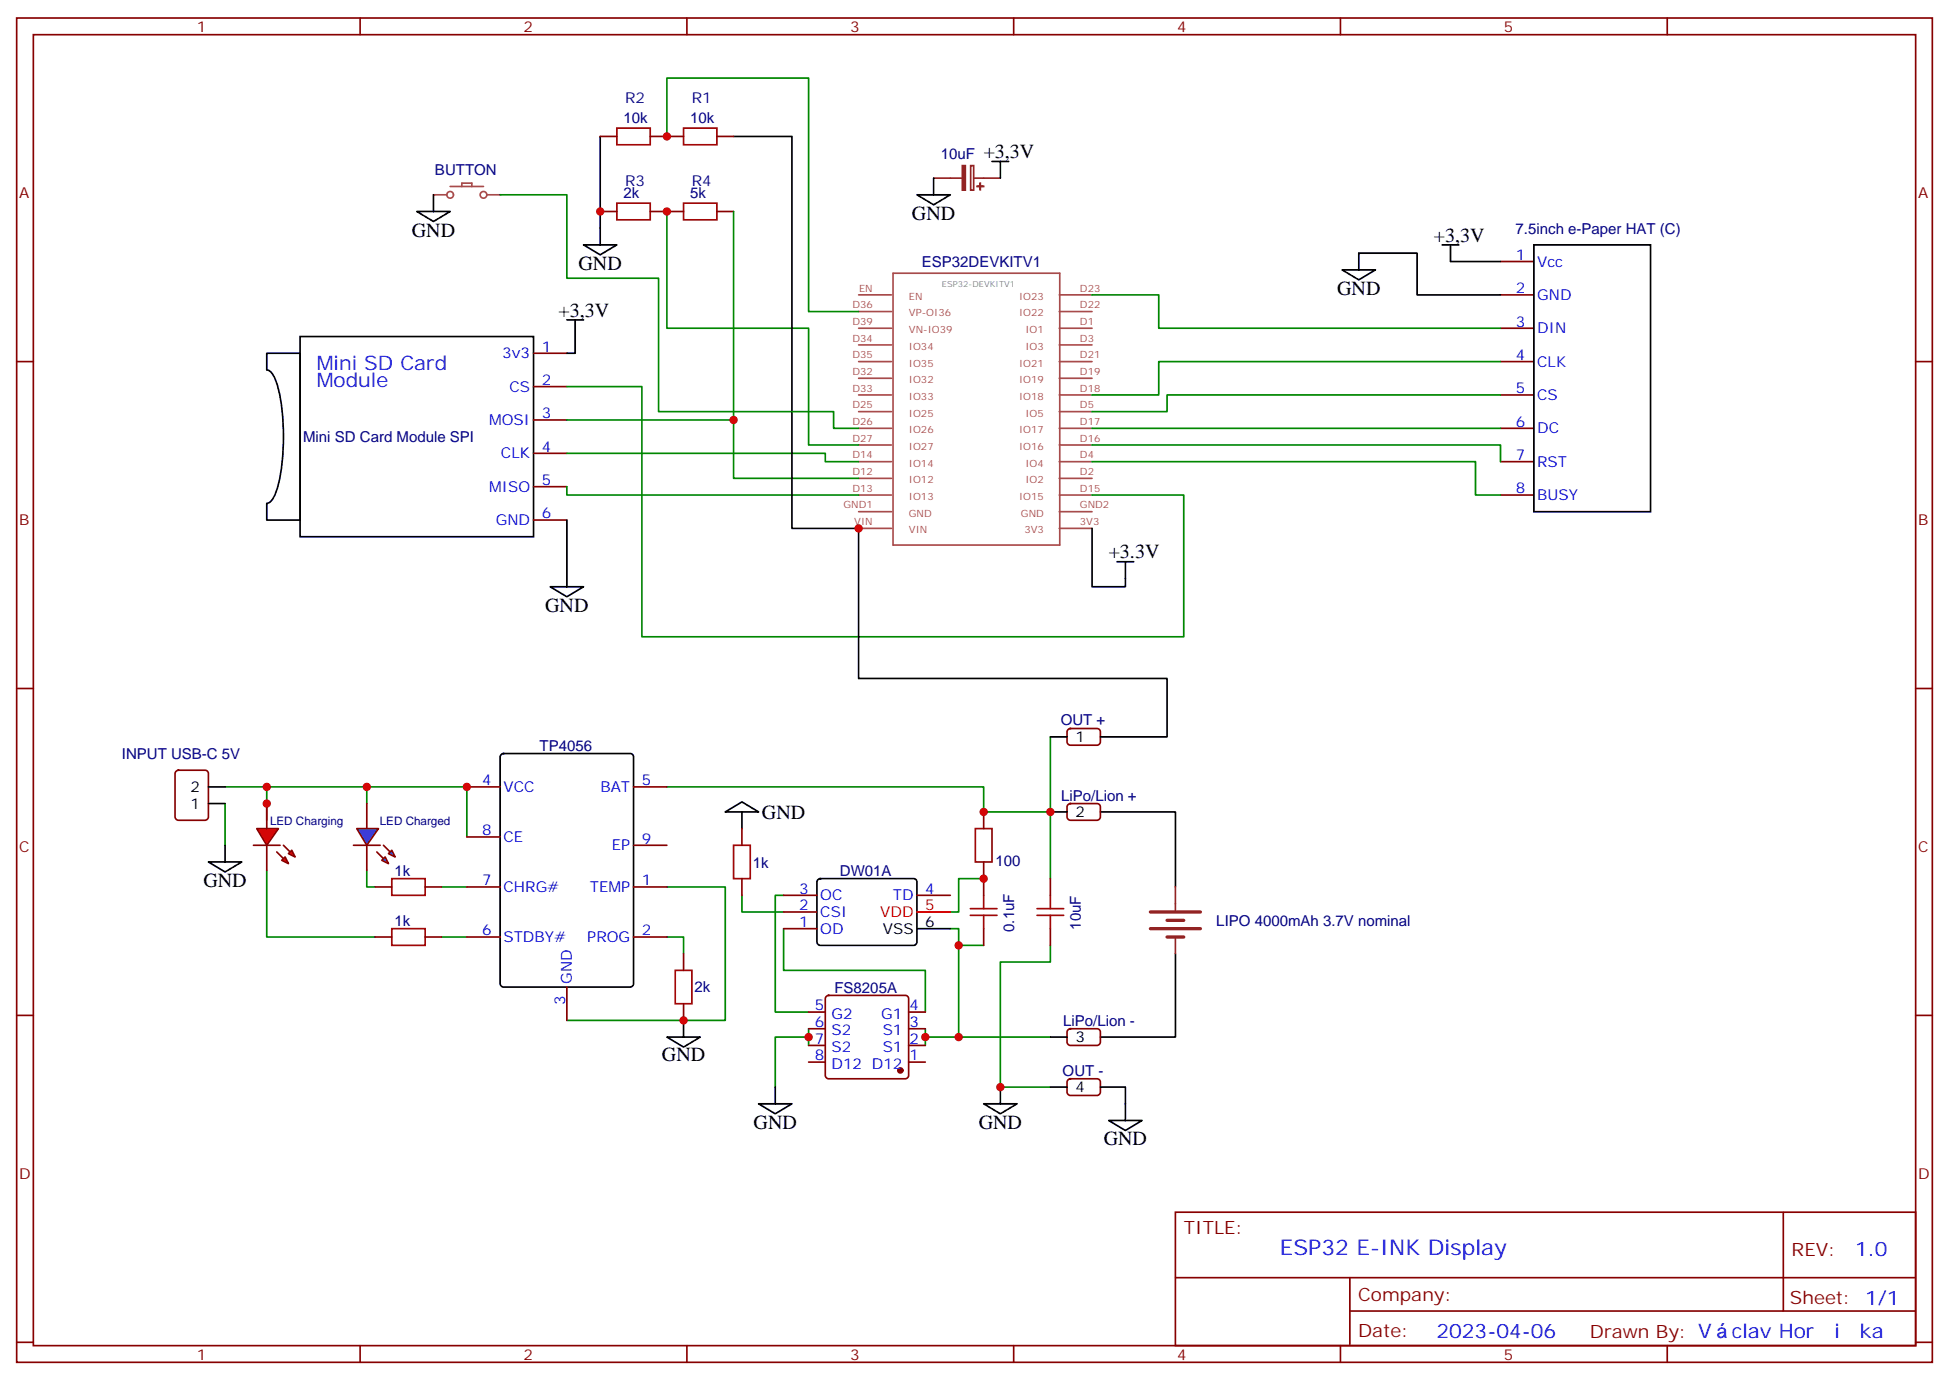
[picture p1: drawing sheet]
<svg xmlns="http://www.w3.org/2000/svg" width="412mm" height="292mm" viewBox="0 0 412 292" stroke-linecap="round" stroke-linejoin="round" font-family="sans-serif">
<g fill="none" stroke="#870000" stroke-width=".35">
<path d="M3.5 3.8h405.4v284.3h-405.4zM7.1 7.3h398.2v277.3h-398.2zM76.2 3.8v3.5M145.3 3.8v3.5M214.5 3.8v3.5M283.6 3.8v3.5M352.8 3.8v3.5M127 44.7h3.5M137.6 44.7h7M151.7 44.7h3.5M317.5 55.3h7.1M3.5 76.5h3.6"/>
<path d="M112.9 74.7h7M317.5 76.5h7.1M317.5 62.4h7.1M317.5 69.4h7.1M405.3 76.5h3.6M112.9 81.8h7M112.9 88.8h7M112.9 95.9h7M317.5 83.5h7.1M317.5 90.6h7.1M317.5 97.6h7.1M112.9 102.9h7"/>
<path d="M112.9 110h7M317.5 104.7h7.1M3.5 145.6h3.6M226 154.3l.5-.2h5.6a.71 .71 0 0 1 .7 .7v2.1a.76 .76 0 0 1-.7 .7h-5.6a.76 .76 0 0 1-.7-.7v-2.1zM405.3 145.6h3.6M157 175.3v3.5M208.1 171.7v3.6M226 170.2l.5-.2h5.6a.71 .71 0 0 1 .7 .7v2.1a.76 .76 0 0 1-.7 .7h-5.6a.76 .76 0 0 1-.7-.7v-2.1zM79.4 187.6h3.5M79.4 198.2h3.5M90 187.6h3.5M90 198.2h3.5"/>
<path d="M157 185.8v3.6M165.8 196.4h7.1M165.8 192.9h7.1M165.8 189.4h7.1M194 189.4h7.1M208.1 182.3v7.1M208.1 196.4v3.6M222.2 185.8v3.6M222.2 196.4v3.6M3.5 214.8h3.6M171.1 217.6h3.5M171.1 214.1h3.5"/>
<path d="M174.9 210.7l.4-.2h16.3a.71 .71 0 0 1 .7 .7v16.3a.76 .76 0 0 1-.7 .7h-16.3a.76 .76 0 0 1-.7-.7v-16.3zM192.3 217.6h3.5M192.3 214.1h3.5M226 217.8l.5-.2h5.6a.71 .71 0 0 1 .7 .7v2.1a.76 .76 0 0 1-.7 .7h-5.6a.76 .76 0 0 1-.7-.7v-2.1zM405.3 214.8h3.6M171.1 224.6h3.5M171.1 221.1h3.5M192.3 224.6h3.5M192.3 221.1h3.5M226 228.4l.5-.2h5.6a.71 .71 0 0 1 .7 .7v2.1a.76 .76 0 0 1-.7 .7h-5.6a.76 .76 0 0 1-.7-.7v-2.1zM248.7 256.4h156.6v28.2h-156.6zM377.3 256.4v20.9"/>
<path d="M248.7 270.2h156.5M285.6 277.3h119.6M285.6 270.2v14.2M3.5 283.9h3.6M76.2 284.6v3.5M145.3 284.6v3.5M214.5 284.6v3.5M283.6 284.6v3.5M352.8 284.6v3.5M405.3 283.9h3.6"/>
</g>
<g fill="none" stroke="#a64a4a" stroke-width=".35">
<path d="M189 57.8h35.2v57.5h-35.2zM181.7 76.5h6.9M181.7 73h6.9M181.7 69.4h6.9M181.7 65.9h6.9M181.7 62.4h6.9M224.1 76.5h7M224.1 73h7M224.1 69.4h7M224.1 65.9h7M224.1 62.4h7M181.7 97.6h6.9"/>
<path d="M181.7 94.1h6.9M181.7 90.6h6.9M181.7 87.1h6.9M181.7 83.5h6.9M181.7 80h6.9M224.1 97.6h7M224.1 94.1h7M224.1 90.6h7M224.1 87.1h7M224.1 83.5h7M224.1 80h7M181.7 111.8h6.9"/>
<path d="M181.7 108.2h6.9M181.7 104.7h6.9M181.7 101.2h6.9M224.1 111.8h7M224.1 108.2h7M224.1 104.7h7M224.1 101.2h7"/>
</g>
<g fill="none" stroke="#000" stroke-width=".35">
<path d="M127 28.9v19.4M209.9 34.1h3.5M211.7 34.1v3.6M287.5 53.6h12.4v8.8h17.6M305.2 51.8h3.5M306.9 51.8v3.5h10.6M324.6 51.8h24.6v56.4h-24.6zM56.4 74.7h7.1v35.3h-7.1v-3.5a2.29 2.29 0 0 0 1.7-1.7 37.6 37.6 0 0 0 1.8-15.9 23.5 23.5 0 0 0-2.2-9.7l-.8-.8-.5-.2zM63.5 71.2h49.4v42.3h-49.4zM119.9 67.7h3.6M121.7 67.7v3.5M119.9 110v10.6"/>
<path d="M231.1 111.8v12.3h7v-5.3M236.4 118.8h3.5M222.2 155.9h3.6M153.5 171.7l3.5-2.1 3.5 2.1zM157 171.7v3.6M222.2 171.7h3.6M232.8 171.7h15.9v15.9M173.1 186l.5-.2h19.7a.71 .71 0 0 1 .7 .7v12.7a.76 .76 0 0 1-.7 .8h-19.7a.76 .76 0 0 1-.7-.8v-12.7zM194 196.4h7.1M222.2 219.4h3.6M248.7 201.7v17.7h-15.9M160.5 233.5h7.1l-3.6 2.1z"/>
<path d="M164 229.9v3.6M208.1 233.5h7.1l-3.5 2.1zM211.7 229.9v3.6M222.2 229.9h3.6"/>
</g>
<path d="M197.6 37.7h6M205.4 35h.6v5.2h-.6zM206 37.7h5.7" fill="none" stroke="#8c2424" stroke-width=".35"/>
<g fill="#8c2424" stroke="#8c2424" stroke-width=".35">
<path d="M203.6 35h.7v5.2h-.7z"/>
<path d="M207.4 38.7v1.4z"/>
<path d="M206.7 39.4h1.4z"/>
</g>
<g fill="none" stroke="#a10000" stroke-width=".35">
<path d="M130.5 43h7.1v3.5h-7.1zM144.6 43h7.1v3.5h-7.1zM155.2 178.8h3.5v7h-3.5zM206.4 175.3h3.5v7h-3.5zM82.9 185.8h7.1v3.6h-7.1zM82.9 196.4h7.1v3.6h-7.1zM205.3 193.6h5.7M205.3 192.2h5.7M208.1 189.4v2.8M208.1 193.6v2.8M219.4 193.6h5.7M219.4 192.2h5.7"/>
<path d="M222.2 189.4v2.8M222.2 193.6v2.8"/>
</g>
<g fill="none" stroke="#008700" stroke-width=".35">
<path d="M141.1 44.7v24.7h30v24.7h10.6M155.2 44.7v44.1h-35.3M231.1 62.4h14.1v7h72.3M317.5 76.5h-72.3v7h-14.1M119.9 81.8h15.9v52.9h114.7v-30h-19.4M119.9 95.9h54.7v1.7h7.1M155.2 88.8v12.4h26.5M231.1 94.1h86.4v3.5M231.1 97.6h81.1v7.1h5.3M231.1 90.6h86.4M317.5 83.5h-70.6v3.6h-15.8M119.9 102.9v1.8h61.8"/>
<path d="M222.2 155.9v15.8M56.4 166.4v7.1M77.6 166.4v3.6M141.1 166.4h67v5.3h14.1v14.1M56.4 184.1v14.1h23M77.6 184.1v3.5h1.8M93.5 187.6h5.3M93.5 198.2h5.3M157 189.4v3.5h8.8M165.8 189.4h-1.8v24.7h7.1M165.8 196.4v8.8h30v8.9M201.1 196.4h1.7v3.6h5.3"/>
<path d="M202.8 200v19.4M208.1 185.8h-5.3v7.1h-1.7M222.2 200v3.5h-10.5v26.4h10.5M171.1 219.4h-7.1v10.5M171.1 217.6v3.5M195.8 219.4h26.4M195.8 217.6v3.5"/>
</g>
<circle cx="190.5" cy="226.4" r=".53" fill="#870000" stroke="#870000" stroke-width=".35"/>
<path d="M194 192.9h7.1" fill="none" stroke="#f00" stroke-width=".35"/>
<path d="M75.5 175.3h4.6l-2.5 3.5z" fill="#09f" stroke="#870000" stroke-width=".35"/>
<path d="M74.8 178.8h5.6z" fill="#f00" stroke="#870000" stroke-width=".35"/>
<g fill="#870000" stroke="#870000" stroke-width=".35">
<path d="M81.1 178.8l1.4 1.4z"/>
<path d="M79.7 180.2l1.4 1.4z"/>
</g>
<g fill="#09f" stroke="#870000" stroke-width=".35">
<path d="M82.2 180.6l.7-.8 .7 1.5z"/>
<path d="M80.8 182l.7-.7 .7 1.4z"/>
</g>
<path d="M77.6 170v5.3M77.6 178.8v5.3" fill="none" stroke="#870000" stroke-width=".35"/>
<g fill="#f00" stroke="#870000" stroke-width=".35">
<path d="M54.3 175.3h4.6l-2.5 3.5z"/>
<path d="M53.6 178.8h5.7z"/>
</g>
<g fill="#870000" stroke="#870000" stroke-width=".35">
<path d="M60 178.8l1.4 1.4z"/>
<path d="M58.6 180.2l1.4 1.4z"/>
</g>
<g fill="#f00" stroke="#870000" stroke-width=".35">
<path d="M61 180.6l.7-.8 .7 1.5z"/>
<path d="M59.6 182l.7-.7 .7 1.4z"/>
</g>
<g fill="none" stroke="#870000" stroke-width=".35">
<path d="M127 28.9h3.5M137.6 28.9h7M151.7 28.9h3.5M37.3 163.1l.4-.2h5.7a.71 .71 0 0 1 .7 .7v9.2a.76 .76 0 0 1-.7 .7h-5.7a.76 .76 0 0 1-.7-.7v-9.2zM56.4 170v5.3M56.4 178.8v5.3M98.8 166.4h7M98.8 177h7M134.1 166.4h7M134.1 178.8h7M98.8 187.6h7M98.8 198.2h7"/>
<path d="M134.1 187.6h7M134.1 198.2h7M119.9 208.8v7M144.6 201.7v3.5M144.6 212.3v3.5"/>
</g>
<path d="M141.1 28.9v-12.4h30v49.4h10.6M47.6 166.4h51.2v10.6M47.6 170v8.8M141.1 187.6h12.4v28.2h-33.6M141.1 198.2h3.5v3.5" fill="none" stroke="#008700" stroke-width=".35"/>
<g fill="none" stroke="#000" stroke-width=".35">
<path d="M155.2 28.9h12.4v82.9h14.1v31.7h65.2v12.4h-14.1M197.6 37.7v3.5M123.5 51.8h7l-3.5 2.1zM127 48.3v3.5M194 41.2h7.1l-3.5 2.1zM284 57.1h7l-3.5 2.1zM287.5 53.6v3.5M116.4 124.1h7.1l-3.6 2.1zM119.9 120.6v3.5M106.1 159.6l.4-.2h26.8a.71 .71 0 0 1 .8 .7v48a.76 .76 0 0 1-.8 .7h-26.8a.76 .76 0 0 1-.7-.7v-48zM44.1 170h3.5M44.1 166.4h3.5"/>
<path d="M47.6 178.8v3.5M44.1 182.3h7.1l-3.6 2.1zM141.1 219.4h7.1l-3.6 2.1zM144.6 215.8v3.6M232.8 229.9h5.3v7.1M234.6 237h7.1l-3.6 2.1z"/>
</g>
<path d="M130.5 27.1h7.1v3.5h-7.1zM144.6 27.1h7.1v3.5h-7.1zM142.9 205.2h3.5v7.1h-3.5z" fill="none" stroke="#a10000" stroke-width=".35"/>
<path d="M243.4 192.9h10.6M243.4 196.4h10.6M246.9 194.7h3.6M246.9 198.2h3.6" fill="none" stroke="#8c2424" stroke-width=".71"/>
<path d="M248.7 187.6v4.9M248.7 198.2v3.5" fill="none" stroke="#8c2424" stroke-width=".35"/>
<g fill="none" stroke="#a64a4a" stroke-width=".35">
<path d="M95.2 39.4h7.1M97.7 39.4v-.7h2.1v.7M91.7 41.2h2.8M103 41.2h2.8"/>
<circle cx="95.3" cy="41.2" r=".71"/>
<circle cx="102.3" cy="41.2" r=".71"/>
</g>
<g fill="#a64a4a">
<circle cx="105.8" cy="41.2" r=".18"/>
<circle cx="91.7" cy="41.2" r=".18"/>
</g>
<path d="M88.2 44.7h7l-3.5 2.1zM91.7 41.2v3.5M121.7 71.2v3.5h-1.8" fill="none" stroke="#000" stroke-width=".35"/>
<path d="M105.8 41.2h14.1v17.6h19.4v28.3h37.1v3.5h5.3" fill="none" stroke="#008700" stroke-width=".35"/>
<g fill="#c00">
<circle cx="141.1" cy="44.7" r=".88"/>
<circle cx="155.2" cy="88.8" r=".88"/>
<circle cx="56.4" cy="170" r=".88"/>
<circle cx="211.7" cy="229.9" r=".88"/>
<circle cx="222.3" cy="171.7" r=".88"/>
<circle cx="171.1" cy="219.4" r=".88"/>
<circle cx="202.8" cy="219.4" r=".88"/>
<circle cx="195.8" cy="219.4" r=".88"/>
<circle cx="208.1" cy="171.7" r=".88"/>
<circle cx="208.1" cy="185.8" r=".88"/>
<circle cx="202.8" cy="200" r=".88"/>
<circle cx="56.4" cy="166.4" r=".88"/>
<circle cx="77.6" cy="166.4" r=".88"/>
<circle cx="98.8" cy="166.4" r=".88"/>
<circle cx="144.6" cy="215.8" r=".88"/>
<circle cx="141.1" cy="28.9" r=".88"/>
<circle cx="127" cy="44.7" r=".88"/>
<circle cx="181.7" cy="111.8" r=".88"/>
</g>
<text font-size="4.6" fill="#00f" x="270.8" y="265.4">ESP32 E-INK Display</text>
<g font-size="4.2">
<text x="208.1" y="33.4">+3,3V</text>
<text x="193" y="46.5">GND</text>
<text x="87.1" y="50">GND</text>
<text x="303.4" y="51.1">+3,3V</text>
<text x="122.4" y="57.1">GND</text>
<text x="282.9" y="62.4">GND</text>
<text x="118.2" y="67">+3,3V</text>
<text x="234.6" y="118.1">+3.3V</text>
<text x="115.4" y="129.4">GND</text>
<text x="161.2" y="173.2">GND</text>
<text x="43" y="187.6">GND</text>
<text x="140.1" y="224.3">GND</text>
<text x="159.5" y="238.8">GND</text>
<text x="207.1" y="238.8">GND</text>
<text x="233.5" y="242.3">GND</text>
</g>
<g font-size="4.2" fill="#00f">
<text x="67" y="78.2">Mini SD Card</text>
<text x="67" y="81.8">Module</text>
<text x="392.5" y="265.7">1.0</text>
<text x="304" y="283">2023-04-06</text>
<text x="366.5" y="282.9">clav Hor</text>
<text x="388.1" y="282.9">i</text>
<text x="393.5" y="282.9">ka</text>
</g>
<g font-size="3.9" fill="#800">
<text x="250.5" y="261">TITLE:</text>
<text x="379.1" y="265.7">REV:</text>
<text x="287.4" y="275.2">Company:</text>
<text x="378.7" y="275.8">Sheet: 1/1</text>
<text x="287.4" y="282.9">Date:</text>
<text x="336.4" y="282.9">Drawn By: V</text>
</g>
<g font-size="3.2" fill="#800">
<text x="41.6" y="6.8">1</text>
<text x="110.8" y="6.8">2</text>
<text x="179.9" y="6.8">3</text>
<text x="249.1" y="6.8">4</text>
<text x="318.2" y="6.8">5</text>
<text x="4.1" y="41.9">A</text>
<text x="405.9" y="41.9">A</text>
<text x="4.1" y="111.1">B</text>
<text x="405.9" y="111.1">B</text>
<text x="4.1" y="180.2">C</text>
<text x="405.9" y="180.2">C</text>
<text x="4.1" y="249.3">D</text>
<text x="405.9" y="249.3">D</text>
<text x="41.6" y="287.6">1</text>
<text x="110.8" y="287.6">2</text>
<text x="179.9" y="287.6">3</text>
<text x="249.1" y="287.6">4</text>
<text x="318.2" y="287.6">5</text>
</g>
<g font-size="3.2" fill="#000080">
<text x="132.3" y="21.8">R2</text>
<text x="146.4" y="21.8">R1</text>
<text x="131.9" y="26">10k</text>
<text x="146.1" y="26">10k</text>
<text x="199.1" y="33.6">10uF</text>
<text x="92" y="37.1">BUTTON</text>
<text x="131.9" y="41.9">2k</text>
<text x="132.3" y="39.4">R3</text>
<text x="146.1" y="41.9">5k</text>
<text x="146.4" y="39.4">R4</text>
<text x="320.7" y="49.4">7.5inch e-Paper HAT (C)</text>
<text x="195.1" y="56.4">ESP32DEVKITV1</text>
<text x="64.1" y="93.5">Mini SD Card Module SPI</text>
<text x="224.4" y="153.4">OUT +</text>
<text x="25.8" y="160.5">INPUT USB-C 5V</text>
<text x="114.2" y="158.8">TP4056</text>
<text x="224.6" y="169.3">LiPo/Lion +</text>
<text x="83.5" y="185.3">1k</text>
<text x="159.3" y="183.5">1k</text>
<text x="177.7" y="185.2">DW01A</text>
<text x="210.6" y="183.1">100</text>
<text x="83.5" y="195.8">1k</text>
<text x="214.6" y="197.1" transform="rotate(-90 214.6 197.1)">0.1uF</text>
<text x="228.7" y="196.6" transform="rotate(-90 228.7 196.6)">10uF</text>
<text x="257.4" y="195.8">LIPO 4000mAh 3.7V nominal</text>
<text x="147" y="209.9">2k</text>
<text x="176.6" y="209.9">FS8205A</text>
<text x="225" y="216.9">LiPo/Lion -</text>
<text x="224.9" y="227.5">OUT -</text>
</g>
<g font-size="3.2" fill="#00f">
<text x="320.8" y="55">1</text>
<text x="325.3" y="56.4">Vcc</text>
<text x="320.8" y="62">2</text>
<text x="325.3" y="63.4">GND</text>
<text x="320.8" y="69.1">3</text>
<text x="325.3" y="70.5">DIN</text>
<text x="106.3" y="75.8">3v3</text>
<text x="114.7" y="74.4">1</text>
<text x="320.8" y="76.1">4</text>
<text x="325.3" y="77.5">CLK</text>
<text x="107.8" y="82.8">CS</text>
<text x="114.7" y="81.4">2</text>
<text x="320.8" y="83.2">5</text>
<text x="103.5" y="89.9">MOSI</text>
<text x="114.7" y="88.5">3</text>
<text x="325.3" y="84.6">CS</text>
<text x="114.7" y="95.5">4</text>
<text x="320.8" y="90.2">6</text>
<text x="325.3" y="91.7">DC</text>
<text x="106" y="96.9">CLK</text>
<text x="320.8" y="97.3">7</text>
<text x="325.3" y="98.7">RST</text>
<text x="103.5" y="104">MISO</text>
<text x="114.7" y="102.6">5</text>
<text x="320.8" y="104.4">8</text>
<text x="325.3" y="105.8">BUSY</text>
<text x="104.9" y="111.1">GND</text>
<text x="114.7" y="109.6">6</text>
<text x="102.1" y="166.1">4</text>
<text x="106.5" y="167.5">VCC</text>
<text x="127" y="167.5">BAT</text>
<text x="135.8" y="166.1">5</text>
<text x="102.1" y="176.7">8</text>
<text x="106.5" y="178.1">CE</text>
<text x="129.4" y="179.8">EP</text>
<text x="135.8" y="178.4">9</text>
<text x="102.1" y="187.3">7</text>
<text x="106.5" y="188.7">CHRG#</text>
<text x="124.8" y="188.7">TEMP</text>
<text x="135.8" y="187.3">1</text>
<text x="169.1" y="189">3</text>
<text x="173.6" y="190.4">OC</text>
<text x="188.9" y="190.4">TD</text>
<text x="195.8" y="189">4</text>
<text x="102.1" y="197.8">6</text>
<text x="135.8" y="197.8">2</text>
<text x="169.1" y="196.1">1</text>
<text x="169.1" y="192.5">2</text>
<text x="173.6" y="197.5">OD</text>
<text x="173.6" y="194">CSI</text>
<text x="106.5" y="199.2">STDBY#</text>
<text x="124.3" y="199.2">PROG</text>
<text x="121" y="208.1" transform="rotate(-90 121 208.1)">GND</text>
<text x="119.6" y="212.6" transform="rotate(-90 119.6 212.6)">3</text>
<text x="172.4" y="213.7">5</text>
<text x="175.9" y="215.5">G2</text>
<text x="186.5" y="215.5">G1</text>
<text x="192.4" y="213.7">4</text>
<text x="172.4" y="217.2">6</text>
<text x="172.4" y="220.8">7</text>
<text x="175.9" y="219">S2</text>
<text x="186.8" y="219">S1</text>
<text x="192.4" y="220.8">2</text>
<text x="192.4" y="217.2">3</text>
<text x="172.4" y="224.3">8</text>
<text x="175.9" y="222.5">S2</text>
<text x="175.9" y="226.1">D12 D12</text>
<text x="186.8" y="222.5">S1</text>
<text x="192.4" y="224.3">1</text>
</g>
<g font-size="3.2">
<text x="227.5" y="156.9">1</text>
<text x="40.3" y="167.5">2</text>
<text x="40.3" y="171">1</text>
<text x="227.5" y="172.8">2</text>
<text x="186.8" y="197.5">VSS</text>
<text x="195.8" y="196.1">6</text>
<text x="227.5" y="220.4">3</text>
<text x="227.5" y="231">4</text>
</g>
<g font-size="3.2" fill="#f00">
<text x="186.3" y="194">VDD</text>
<text x="195.8" y="192.5">5</text>
</g>
<g font-size="2.5" fill="#000080">
<text x="57.1" y="174.4">LED Charging</text>
<text x="80.4" y="174.4">LED Charged</text>
</g>
<g font-size="2.1" fill="#a54b4b">
<text x="180.4" y="65.2">D36</text>
<text x="181.8" y="61.7">EN</text>
<text x="192.3" y="63.4">EN</text>
<text x="215.6" y="63.4">IO23</text>
<text x="228.5" y="65.2">D22</text>
<text x="228.5" y="61.7">D23</text>
<text x="180.4" y="68.7">D39</text>
<text x="192.3" y="66.9">VP-OI36</text>
<text x="192.3" y="70.5">VN-IO39</text>
<text x="215.6" y="66.9">IO22</text>
<text x="217" y="70.5">IO1</text>
<text x="228.5" y="68.7">D1</text>
<text x="180.4" y="72.3">D34</text>
<text x="180.4" y="75.8">D35</text>
<text x="192.3" y="74">IO34</text>
<text x="192.3" y="77.5">IO35</text>
<text x="215.6" y="77.5">IO21</text>
<text x="217" y="74">IO3</text>
<text x="228.5" y="75.8">D21</text>
<text x="228.5" y="72.3">D3</text>
<text x="180.4" y="79.3">D32</text>
<text x="180.4" y="82.8">D33</text>
<text x="192.3" y="81.1">IO32</text>
<text x="215.6" y="81.1">IO19</text>
<text x="228.5" y="82.8">D18</text>
<text x="228.5" y="79.3">D19</text>
<text x="180.4" y="86.4">D25</text>
<text x="180.4" y="89.9">D26</text>
<text x="192.3" y="84.6">IO33</text>
<text x="192.3" y="88.1">IO25</text>
<text x="215.6" y="84.6">IO18</text>
<text x="217" y="88.1">IO5</text>
<text x="228.5" y="89.9">D17</text>
<text x="228.5" y="86.4">D5</text>
<text x="180.4" y="93.4">D27</text>
<text x="192.3" y="91.6">IO26</text>
<text x="192.3" y="95.2">IO27</text>
<text x="215.6" y="95.2">IO16</text>
<text x="215.6" y="91.6">IO17</text>
<text x="228.5" y="93.4">D16</text>
<text x="180.4" y="97">D14</text>
<text x="180.4" y="100.5">D12</text>
<text x="192.3" y="98.7">IO14</text>
<text x="217" y="98.7">IO4</text>
<text x="228.5" y="100.5">D2</text>
<text x="228.5" y="97">D4</text>
<text x="178.5" y="107.5">GND1</text>
<text x="180.4" y="104">D13</text>
<text x="192.3" y="102.2">IO12</text>
<text x="192.3" y="105.7">IO13</text>
<text x="215.6" y="105.7">IO15</text>
<text x="217" y="102.2">IO2</text>
<text x="228.5" y="107.5">GND2</text>
<text x="228.5" y="104">D15</text>
<text x="180.8" y="111.1">VIN</text>
<text x="192.3" y="109.3">GND</text>
<text x="192.3" y="112.8">VIN</text>
<text x="216" y="109.3">GND</text>
<text x="216.7" y="112.8">3V3</text>
<text x="228.5" y="111.1">3V3</text>
</g>
<text font-size="1.8" fill="#838383" x="199.3" y="60.6">ESP32-DEVKITV1</text>
</svg>
